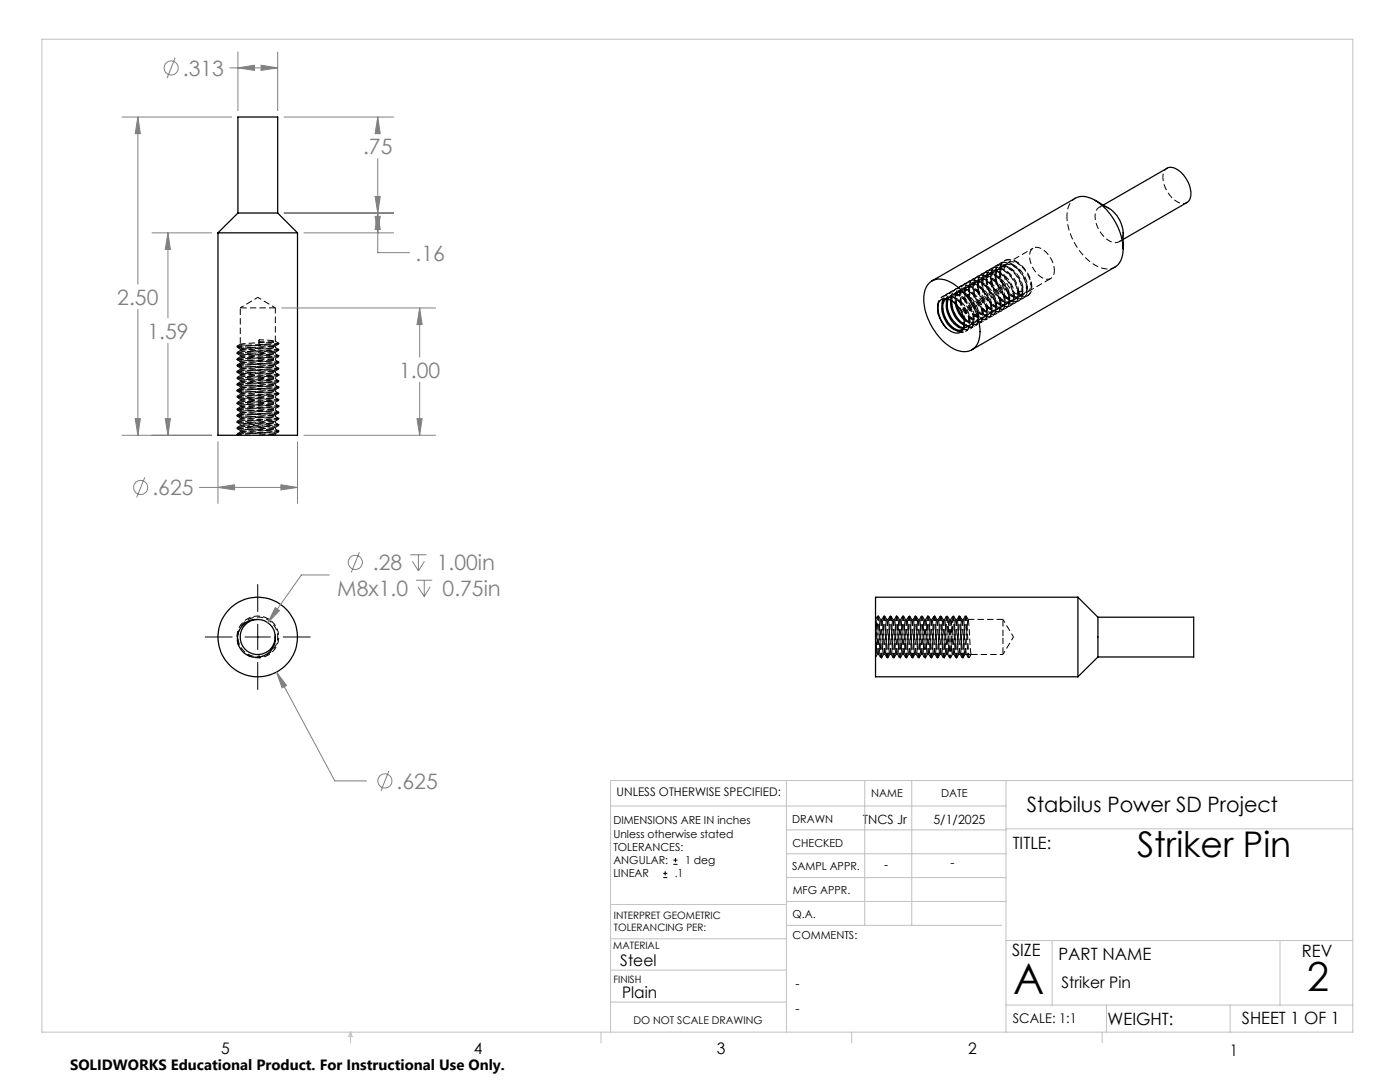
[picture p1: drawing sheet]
<svg xmlns="http://www.w3.org/2000/svg" width="279mm" height="216mm" viewBox="0 0 279 216" stroke-linecap="round" stroke-linejoin="round" font-family="sans-serif">
<g fill="none" stroke="#000" stroke-width=".2" stroke-dasharray="1.3 .6" stroke-linecap="butt">
<path d="M188.2 59.1l-.1 .1M189 59.4l-.2 .2M189.1 58.6l-.2 .1M189.9 58.9l-.2 .1M189.9 58.1l-.1 .1M190.8 58.4l-.2 .1M190.8 57.6l-.1 .1M191.7 57.9l-.3 .1M191.7 57.1l-.1 .1M192.5 57.4l-.2 .1M192.6 56.6h-.1M193.4 56.9l-.2 .1"/>
<path d="M193.5 56.1h-.1M194.3 56.4l-.2 .1M194.4 55.6h-.1M195.2 55.9l-.2 .1M195.2 55.1h-.1M196.1 55.3l-.2 .2M196.1 54.5l-.1 .1M197 54.8l-.3 .2M197 54l-.1 .1M197.8 54.3l-.2 .2M197.9 53.5l-.1 .1M198.7 53.8l-.2 .1"/>
<path d="M198.8 53l-.1 .1M199.6 53.3l-.2 .1M199.7 52.5l-.1 .1M200.5 52.8l-.2 .1M200.5 52l-.1 .1M202.5 59.8l.2-.2M203 58.5l.3 .4M203.3 58.9l.1-.1M203.3 59.2l.3-.1M204.2 59.5h.1M204.2 58.7l.2-.1M205.1 59h.1"/>
<path d="M47.3 79.1v.2M47.3 77.8v.2M47.3 76.6v.2M47.3 75.3v.2M47.3 74.1v.2M47.3 72.8v.2M47.3 71.6v.2M47.3 70.3v.2M47.3 69.1v.2M48 79.6v.4M48 78.4v.3M48 77.1v.4"/>
<path d="M48 75.9v.3M48 74.6v.4M48 73.4v.3M48 72.1v.4M48 70.9v.3M48 69.6v.4M48 69.6l7-.6M48 78.4l7-.6M48 74.6l6.9-.6M48 73.4l7-.6M48 77.1l7-.6M48 70.9l7-.6"/>
<path d="M51.7 68.7v-.4M51.7 68.2v-.4M51.7 68.3v-.1M54.9 70.2l-6.9-.5M54.9 74l-6.9-.6M55 77.8l-7-.6M55 76.5l-7-.6M55 72.8l-7-.6M55 61.4h-7M55 69.3v-.3M55 70.6v-.3M55 71.8v-.3"/>
<path d="M55 73.1v-.3M55 74.3v-.3M55 75.6v-.3M55 76.8v-.3M55 78.1v-.3M55 79.3v-.3M55.6 79.9v-.2M55.6 78.6v-.1M55.6 77.4v-.2M55.6 76.1v-.1M55.6 74.9v-.2M55.6 73.6v-.1"/>
<path d="M55.6 72.4v-.2M55.6 71.1v-.1M55.6 69.9v-.2M55.6 68.6v-.1M190 60.1a4.7 4.7 0 0 1 2.5 5.2l-.6 .5M191.8 65.9l.3-.2M192.7 66.2l.1-.1M192.7 65.4l.3-.2M193.6 65.7l.1-.1M193.6 64.9l.2-.2M194.4 65.2l.2-.1M194.5 64.3l.2-.1"/>
<path d="M195.3 64.6h.1M195.4 63.8l.2-.1M196.2 64.1h.1M196.3 63.3l.2-.1M197.1 63.6h.1M197.2 62.8l.2-.1M198 63.1h.1M198 62.3l.3-.1M198.9 62.6l.1-.1M198.9 61.8l.2-.1M199.8 62.1l.1-.1M199.8 61.3l.2-.1"/>
<path d="M200.6 61.6l.1-.1M200.7 60.8l.2-.2M201.5 61.1l.1-.1M201.6 60.3l.2-.2M202.4 60.6l.1-.1M203.3 60.1l.1-.1M47.3 85.3v.2M47.3 84.1v.2M47.3 82.8v.2M47.3 81.6v.2M47.3 80.3v.2M47.3 86.6v.2"/>
<path d="M47.3 86.8h.1M47.6 86.8h-.3M48 85.9v.3M48 84.6v.4M48 83.4v.3M48 82.1v.4M48 80.9v.3M48 85.9l7-.6M48 83.4l7-.6M55 86.5l-7-.6M55 82.8l-7-.6M55 80.6v-.3"/>
<path d="M55 81.8v-.3M55 83.1v-.3M55 84.3v-.3M55 85.6v-.3M55 86.8v-.3M55.6 84.9v-.2M55.6 83.6v-.1M55.6 82.4v-.2M55.6 81.1v-.1M55.6 86.1v-.1M51.4 123.6h.3M54.9 126.6l.1 .5"/>
<path d="M174.8 123.6l.6 7M175.1 130.6h.3M175.1 130.6l.6-7M175.3 122.9h-.1M175.4 130.6l.6-7M175.7 123.6l.6 7M175.8 131.2h.2M176 123.6l.6 7M176 123.6h-.3M176.3 130.6h.3M176.3 130.6l.6-7M176.6 122.9h-.2"/>
<path d="M176.6 130.6l.6-7M177 123.6l.6 7M177 131.2h.2M177.3 123.6l.6 7M177.3 123.6h-.4M177.6 130.6h.3M177.6 130.6l.6-7M177.8 122.9h-.1M177.9 130.6l.6-7M178.2 123.6l.6 7M178.3 131.2h.2M178.5 123.6l.6 7"/>
<path d="M178.5 123.6h-.3M178.8 130.6h.3M178.8 130.6l.6-7M179.1 122.9h-.2M179.2 130.6l.5-7M179.5 123.6l.6 7M179.5 131.2h.2M179.8 123.6l.6 7M179.8 123.6h-.4M180.1 130.6h.3M180.1 130.6l.6-7M180.3 122.9h-.1"/>
<path d="M180.4 130.6l.6-7M180.7 123.6l.6 7M180.8 131.3v-.1M180.8 131.2h.2M181 123.6l.6 7M181 123.6h-.3M181.3 130.6h.3M181.3 130.6l.6-7M181.6 122.9h-.2M181.6 130.6l.6-7M182 123.6l.6 7M182 131.2h.2"/>
<path d="M182.3 123.6l.6 7M182.3 123.6h-.4M182.6 130.6h.3M182.6 130.6l.6-7M182.8 122.9h-.1M182.9 130.6l.6-7M183.2 123.6l.6 7M183.3 131.2h.2M183.5 123.6l.6 7M183.5 123.6h-.3M183.8 130.6h.3M183.8 130.6l.6-7"/>
<path d="M184.1 122.9h-.2M184.2 130.5l.5-6.9M184.5 123.6l.6 7M184.5 131.2h.2M184.8 123.6l.6 7M184.8 123.6h-.4M185.1 130.6h.3M185.1 130.6l.6-7M185.3 122.9h-.1M185.4 130.6l.6-7M185.7 123.6l.6 7M185.8 131.2h.2"/>
<path d="M186 123.6l.6 7M186 123.6h-.3M186.3 130.6h.3M186.3 130.6l.6-7M186.6 122.9h-.2M186.7 130.6l.5-7M187 123.6l.6 7M187 131.3v-.1M187 131.2h.2M187.3 123.6l.6 7M187.3 123.6h-.4M187.6 130.6h.3"/>
<path d="M187.6 130.6l.6-7M187.8 122.9h-.1M187.9 130.6l.6-7M188.2 123.6l.6 7M188.3 131.2h.2M188.5 123.6l.6 7M188.5 123.6h-.3M188.8 130.6h.3M188.8 130.6l.6-7M189.1 122.9h-.2M189.1 130.6l.6-7M189.5 123.6l.6 7"/>
<path d="M189.5 131.2h.2M189.8 123.6l.6 7M189.8 123.6h-.4M190.1 130.6h.3M190.1 130.6l.6-7M190.3 122.9h-.1M190.4 130.6l.6-7M190.7 123.6l.6 7M190.8 131.2h.2M191 123.6l.6 7M191 123.6h-.3M191.3 130.6h.3"/>
<path d="M191.3 130.6l.6-7M191.6 122.9h-.2M191.7 130.6l.5-7M192 123.6l.6 7M192 131.2h.2M192.3 123.6l.6 7M192.3 123.6h-.4M192.6 130.6l.6-7M192.8 122.9h-.1M193.2 123.6l.6 7M193.3 131.3h.1M200.2 123.6h-7"/>
</g>
<g fill="none" stroke="#000" stroke-width=".2" stroke-dasharray="1.3 .6" stroke-dashoffset=".3" stroke-linecap="butt">
<path d="M189.8 59.9a1.63 1.63 0 0 1 2.5-1.3l.8 .5M212.9 43.2a12 12 0 0 0 6.7 10.2 3.4 3.4 0 0 0 2.9-.1M47.3 78l8.3-.6M47.3 71.8l8.3-.7M47.3 69.3l8.3-.7M47.3 75.5l8.3-.6M47.3 74.3l8.3-.7M47.3 73l8.3-.6M47.3 79.3l8.3-.7M47.3 76.8l8.3-.7M47.3 70.5l8.3-.6M48 75.9l7-.6-7-.6"/>
<path d="M48 72.1l7-.6-7-.6M48 79.6l7-.6-7-.6M48 69.9l7-.6-7-.6M48 77.4l7-.6-7-.6M48 76.2l7-.6-7-.6M48 74.9l7-.6-7-.6M48 73.7l7-.6-7-.6M48 72.4l7-.6-7-.6M48 71.2l7-.6-7-.6M48 79.9l7-.6-7-.6M48 78.7l7-.6-7-.6M55.6 78.6l-8.3-.6"/>
<path d="M55.6 72.4l-8.3-.6M55.6 69.9l-8.2-.6M55.6 76.1l-8.2-.6M55.6 73.6l-8.3-.6M55.6 79.9l-8.3-.6M55.6 77.4l-8.3-.6M55.6 71.1l-8.3-.6M55.6 74.9l-8.3-.6M193.3 63.5v.3a1.31 1.31 0 0 1-1.1 1.7M47.3 84.3l8.3-.7M47.3 81.8l8.3-.7M47.3 86.8l8.3-.7"/>
<path d="M47.3 80.5l8.3-.6M47.3 85.5l8.3-.6M47.3 83l8.3-.6M48 82.1l7-.6-7-.6M48 80.9l7-.6-7-.6M48 84.9l7-.6-7-.6M48 83.7l7-.6-7-.6M48 82.4l7-.6-7-.6M48 81.2l7-.6-7-.6M48 86.2l7-.6-7-.6M49.9 86.8l-2.6-.2M55.6 82.4l-8.3-.6"/>
<path d="M55.6 86.1l-8.3-.6M55.6 84.9l-8.3-.6M55.6 83.6l-8.3-.6M55.6 81.1l-8.3-.6M47.6 128.7a4.2 4.2 0 0 1 3.5-5.8 4.2 4.2 0 0 1 4.4 5.1 4.2 4.2 0 0 1-6.2 2.7M51.7 130.6v.7M174.8 131.1l.3-.5M175.2 122.9l.6 8.3M175.8 131.2l.6-8.2M176 131.2l.5-8.2M176.4 122.9l.6 8.3M176.6 122.9l.6 8.4"/>
<path d="M177.1 131.2l.5-8.3M177.2 131.2l.6-8.3M177.7 122.9l.6 8.3M178.3 131.2l.6-8.2M178.5 131.2l.5-8.2M178.9 122.9l.6 8.3M179.1 122.9l.6 8.3M179.6 131.2l.5-8.3M179.7 131.2l.6-8.3M180.2 122.9l.6 8.4M180.8 131.2l.6-8.3M181 131.2l.6-8.3"/>
<path d="M181.4 122.9l.6 8.3M182 131.2l.6-8.3M182.2 131.2l.6-8.2M182.7 122.9l.6 8.3M182.8 122.9l.6 8.4M183.3 131.2l.6-8.2M183.5 131.2l.5-8.3M183.9 122.9l.6 8.3M184.6 131.2l.5-8.2M184.7 131.2l.6-8.2M185.2 122.9l.6 8.3M185.3 122.9l.6 8.3"/>
<path d="M185.8 131.2l.6-8.3M186 131.2l.5-8.3M186.4 122.9l.6 8.3M187 131.2l.6-8.3M187.2 131.2l.6-8.3M187.7 122.9l.6 8.3M188.3 131.2l.6-8.2M188.5 131.2l.5-8.2M190.2 122.9l.6 8.3M190.8 131.2l.6-8.2M191 131.2l.5-8.2M191.4 122.9l.6 8.3"/>
<path d="M191.6 122.9l.6 8.3M192.1 131.2l.5-8.3M192.2 131.2l.6-8.3M192.7 122.9l.6 8.4M192.8 122.9l.6 8.4"/>
</g>
<g fill="none" stroke="#000" stroke-width=".2" stroke-dasharray="1.3 .6" stroke-dashoffset=".4" stroke-linecap="butt">
<path d="M199.5 60v.3a1.31 1.31 0 0 1-.5 1.4 1.31 1.31 0 0 1-1.5 0 5 5 0 0 1-2.2-5.6 1.77 1.77 0 0 1 2.8-.3l.4 .3M200.4 59.3a1.52 1.52 0 0 1-1.2 2.1 4.8 4.8 0 0 1-3.3-4.9 1.67 1.67 0 0 1 .8-1.5 1.67 1.67 0 0 1 1.8 0l.8 .6M201.3 58.9a1.42 1.42 0 0 1-1.7 1.9 4.9 4.9 0 0 1-2.5-5.7 1.77 1.77 0 0 1 2.8-.3l.3 .3M202.2 58.4v.3a1.31 1.31 0 0 1-.5 1.5 1.31 1.31 0 0 1-1.6-.1 5 5 0 0 1-2.2-5.5 1.77 1.77 0 0 1 2.9-.3l.3 .3M203 57.8a1.5 1.5 0 0 1-1.2 2.1 4.8 4.8 0 0 1-3.2-4.9 1.67 1.67 0 0 1 .8-1.6 1.67 1.67 0 0 1 1.8 .1l.8 .5M203.4 58.8l.2-.7M203.6 58.1l-.6 .4M203.9 57.4l.1 .3a1.31 1.31 0 0 1-.6 1.5 1.31 1.31 0 0 1-1.5-.1 5 5 0 0 1-2.2-5.6 1.77 1.77 0 0 1 2.8-.2l.4 .3M204.8 56.7a1.52 1.52 0 0 1-1.2 2.2 4.8 4.8 0 0 1-3.3-4.9 1.67 1.67 0 0 1 .9-1.6 1.67 1.67 0 0 1 1.7 .1l.8 .5M210.4 54a5 5 0 0 0-3.4-4.6 1.56 1.56 0 0 0-1.5 2.1 4.9 4.9 0 0 0 3.4 4.2 1.47 1.47 0 0 0 1.5-1.7M47.3 70.5l.7 .4M47.3 73l.7 .4"/>
<path d="M47.3 79.3l.7 .4M47.3 75.5l.7 .4M47.3 78l.7 .4M47.3 71.8l.7 .4M47.3 69.3l.7 .4M47.3 76.8l.7 .4M47.3 74.3l.7 .4M48 79.9l-.7 .4M48 78.7l-.7 .4M48 77.4l-.7 .4M48 76.2l-.7 .4M48 74.9l-.7 .4"/>
<path d="M48 73.7l-.7 .4M48 72.4l-.7 .4M48 71.2l-.7 .4M48 69.9l-.7 .4M48 68.7l-.7 .4M54.9 70.3l.7-.4M54.9 79l.7-.4M54.9 76.5l.7-.4M54.9 71.5l.7-.4M54.9 69l.7-.4M54.9 74l.7-.4M54.9 72.8l.7-.4"/>
<path d="M54.9 77.8l.7-.4M54.9 75.3l.7-.4M55.5 79.7l-.6-.4M55.5 78.4l-.6-.4M55.5 77.2l-.6-.4M55.5 75.9l-.6-.4M55.5 74.7l-.6-.4M55.5 73.4l-.6-.4M55.5 72.2l-.6-.4M55.5 70.9l-.6-.4M55.5 69.7l-.6-.4M55.5 68.4l-.6-.4"/>
<path d="M187.3 62.6l-.2-.9a2.16 2.16 0 0 1 1.9-2.7 5.9 5.9 0 0 1 4.4 5.6 1.6 1.6 0 0 1-.8 1.6 1.6 1.6 0 0 1-1.9-.3 6.1 6.1 0 0 1-2.6-6.2 1.93 1.93 0 0 1 3.2-.8 6 6 0 0 1 2.9 5.9 1.47 1.47 0 0 1-2.3 .8 6 6 0 0 1-2.8-6.6 2.02 2.02 0 0 1 3.3-.5 6.3 6.3 0 0 1 2.8 5.5 1.53 1.53 0 0 1-1 1.3 1.53 1.53 0 0 1-1.6-.4 6.2 6.2 0 0 1-2.7-6.1 1.91 1.91 0 0 1 3-1 6.1 6.1 0 0 1 3.1 5.9 1.45 1.45 0 0 1-2.2 .9 6.1 6.1 0 0 1-3-6.5 1.97 1.97 0 0 1 3.2-.7 5.9 5.9 0 0 1 2.8 6 1.51 1.51 0 0 1-2.4 .6 6.2 6.2 0 0 1-2.8-6.1 1.89 1.89 0 0 1 3-1.2 6.2 6.2 0 0 1 3.2 5.9 1.55 1.55 0 0 1-1.1 1.2 1.55 1.55 0 0 1-1.6-.5 6.1 6.1 0 0 1-2.5-6.2 1.94 1.94 0 0 1 3.1-.8 6 6 0 0 1 2.9 6 1.48 1.48 0 0 1-2.3 .7 6 6 0 0 1-2.8-6.6 2.02 2.02 0 0 1 3.3-.4 6.3 6.3 0 0 1 2.8 5.5 1.53 1.53 0 0 1-1 1.2 1.53 1.53 0 0 1-1.6-.3 6.2 6.2 0 0 1-2.7-6.2 1.91 1.91 0 0 1 3.1-.9 6.1 6.1 0 0 1 3 5.9 1.45 1.45 0 0 1-2.2 .8 6.1 6.1 0 0 1-2.9-6.5 1.98 1.98 0 0 1 3.2-.6 5.9 5.9 0 0 1 2.7 5.9 1.51 1.51 0 0 1-2.4 .6 6.2 6.2 0 0 1-2.8-6.1 1.89 1.89 0 0 1 3-1.1 6.2 6.2 0 0 1 3.2 5.8 1.55 1.55 0 0 1-1.1 1.3 1.55 1.55 0 0 1-1.6-.5 6.1 6.1 0 0 1-2.5-6.2 1.94 1.94 0 0 1 3.1-.8 6 6 0 0 1 2.9 5.9 1.48 1.48 0 0 1-2.3 .8 6.3 6.3 0 0 1-2.9-6.1 1.88 1.88 0 0 1 2.9-1.3 6.2 6.2 0 0 1 3.3 5.8 1.53 1.53 0 0 1-1 1.3 1.53 1.53 0 0 1-1.6-.4 6.2 6.2 0 0 1-2.7-6.1 1.91 1.91 0 0 1 3.1-1 6.1 6.1 0 0 1 3 5.9 1.45 1.45 0 0 1-2.2 .9 6.1 6.1 0 0 1-2.9-6.6 1.98 1.98 0 0 1 3.2-.6 5.9 5.9 0 0 1 2.8 6 1.51 1.51 0 0 1-2.4 .6M195.1 62.5v.3a1.31 1.31 0 0 1-.5 1.5 1.31 1.31 0 0 1-1.6-.1l-.6-.4M195.9 61.8a1.52 1.52 0 0 1-1.1 2.2 4.8 4.8 0 0 1-3.3-4.9 1.67 1.67 0 0 1 .8-1.6 1.67 1.67 0 0 1 1.8 .1l.8 .5M196.8 61.5a1.42 1.42 0 0 1-1.6 1.9 4.9 4.9 0 0 1-2.6-5.8 1.77 1.77 0 0 1 2.9-.3l.3 .3M197.7 61l.1 .3a1.31 1.31 0 0 1-.6 1.5 1.31 1.31 0 0 1-1.5-.1 5 5 0 0 1-2.2-5.6 1.77 1.77 0 0 1 2.8-.3l.4 .3M198.6 60.4a1.5 1.5 0 0 1-1.2 2 4.8 4.8 0 0 1-3.3-4.9 1.67 1.67 0 0 1 .9-1.5 1.67 1.67 0 0 1 1.7 0l.9 .6M47.3 84.3l.7 .4M47.3 81.8l.7 .4M47.3 80.5l.7 .4M47.3 85.5l.7 .4M47.3 83l.7 .4M48 84.9l-.7 .4"/>
<path d="M48 83.7l-.7 .4M48 82.4l-.7 .4M48 81.2l-.7 .4M48 86.2l-.7 .4M54.9 81.5l.7-.4M54.9 84l.7-.4M54.9 85.3l.7-.4M54.9 82.8l.7-.4M54.9 86.5l.7-.4M54.9 80.3l.7-.4M55.5 85.9l-.6-.4M55.5 84.7l-.6-.4"/>
<path d="M55.5 83.4l-.6-.4M55.5 82.2l-.6-.4M55.5 80.9l-.6-.4M47.7 128.9l-.3-.7M174.8 131l.5-8.1M175.1 122.9l-.3 .7M175.4 130.6l.4 .7M175.7 123.6l-.4-.7M175.9 131.3l.4-.7M176.4 122.9l-.4 .7M176.6 130.6l.4 .7M177 123.6l-.4-.7"/>
<path d="M177.2 131.3l.4-.7M177.6 122.9l-.4 .7M177.9 130.6l.4 .7M178.2 123.6l-.4-.7M178.4 131.3l.4-.7M178.9 122.9l-.4 .7M179.1 130.6l.4 .7M179.5 123.6l-.4-.7M179.7 131.3l.4-.7M180.1 122.9l-.4 .7M180.4 130.6l.4 .7M180.7 123.6l-.4-.7"/>
<path d="M180.9 131.3l.4-.7M181.4 122.9l-.4 .7M181.6 130.6l.4 .7M182 123.6l-.4-.7M182.2 131.3l.4-.7M182.6 122.9l-.4 .7M182.9 130.6l.4 .7M183.2 123.6l-.4-.7M183.4 131.3l.4-.7M183.9 122.9l-.4 .7M184.1 130.6l.4 .7M184.5 123.6l-.4-.7"/>
<path d="M184.7 131.3l.4-.7M185.1 122.9l-.4 .7M185.4 130.6l.4 .7M185.7 123.6l-.4-.7M185.9 131.3l.4-.7M186.4 122.9l-.4 .7M186.6 130.6l.4 .7M187 123.6l-.4-.7M187.2 131.3l.4-.7M187.6 122.9l-.4 .7M187.9 130.6l.4 .7M188.2 123.6l-.4-.7"/>
<path d="M188.4 131.3l.4-.7M188.9 122.9l-.4 .7M189.1 130.6l.4 .7M189.5 123.6l-.4-.7M189.7 131.3l.4-.7M190.1 122.9l-.4 .7M190.4 130.6l.4 .7M190.7 123.6l-.4-.7M190.9 131.3l.4-.7M191.4 122.9l-.4 .7M191.6 130.6l.4 .7M192 123.6l-.4-.7"/>
<path d="M192.2 131.3l.4-.7M192.6 122.9l-.4 .7M192.9 130.6l.4 .7M193.2 123.6l-.4-.7M193.4 131.3l.4-.7"/>
</g>
<path d="M51.7 131.3h.1" fill="none" stroke="#000" stroke-width=".2" stroke-dasharray="1.3 .6"/>
<g fill="none" stroke="#000" stroke-width=".2" stroke-dasharray="1.3 .6" stroke-dashoffset=".6" stroke-linecap="butt">
<path d="M191.8 60l-.1-.2a2.64 2.64 0 0 1 1.3-3.4 4.6 4.6 0 0 1 4.2 2.9 3.9 3.9 0 0 1 .3 4.1 2.09 2.09 0 0 1-2.9-.6M192.6 59.3a2.88 2.88 0 0 1 1.1-3.3 3.2 3.2 0 0 1 3.2 1.2 5.7 5.7 0 0 1 1.8 5 1.47 1.47 0 0 1-2.3 .7l-1.1-.7M193.6 59l-.1-.1a2.77 2.77 0 0 1 1.2-3.5 4.4 4.4 0 0 1 4.2 2.7 4.1 4.1 0 0 1 .4 4.2 1.93 1.93 0 0 1-2.7-.3l-.3-.3M194.4 58.4a2.58 2.58 0 0 1 1.4-3.5 4.8 4.8 0 0 1 4.2 3 3.7 3.7 0 0 1 .1 4 2.22 2.22 0 0 1-3-.8M196.2 57.4l-.1-.2a2.63 2.63 0 0 1 1.4-3.3 4.6 4.6 0 0 1 4.2 2.8 3.9 3.9 0 0 1 .2 4.1 2.05 2.05 0 0 1-2.8-.5l-.2-.1M197.1 56.8a2.87 2.87 0 0 1 1-3.4 3.2 3.2 0 0 1 3.3 1.2 5.7 5.7 0 0 1 1.7 5.1 1.48 1.48 0 0 1-2.3 .7l-1-.8M198 56.4l-.1-.1a2.76 2.76 0 0 1 1.3-3.4 4.4 4.4 0 0 1 4.2 2.7 4.1 4.1 0 0 1 .3 4.1 1.94 1.94 0 0 1-2.7-.3l-.2-.2M198.8 55.8a2.57 2.57 0 0 1 1.4-3.5 4.8 4.8 0 0 1 4.2 3.1 3.6 3.6 0 0 1 .1 3.9 2.21 2.21 0 0 1-2.9-.7M206.2 49.5l-5 2.9M55.6 68.6l-3.9-.3M188.2 61.8a2.88 2.88 0 0 1 1-3.3 3.2 3.2 0 0 1 3.3 1.2 5.7 5.7 0 0 1 1.8 5.1 1.47 1.47 0 0 1-2.3 .7l-1.1-.8M189.1 61.5a2.79 2.79 0 0 1 1.2-3.5 4.4 4.4 0 0 1 4.2 2.7 4.1 4.1 0 0 1 .4 4.1 1.92 1.92 0 0 1-2.7-.3l-.3-.2"/>
<path d="M190 60a1.68 1.68 0 0 1 .8-1.6 1.68 1.68 0 0 1 1.8 .1 4.9 4.9 0 0 1 2.6 5.1 1.42 1.42 0 0 1-2.4 .2l-.5-.5M190 60.9a2.59 2.59 0 0 1 1.4-3.5 4.8 4.8 0 0 1 4.1 3 3.7 3.7 0 0 1 .1 4 2.19 2.19 0 0 1-2.8-.7M190.7 60.6a2.18 2.18 0 0 1 1.1-2.7 2.61 2.61 0 0 1 2.3 .8M55 85.3l-7-.7 6.1-.4 .9-.2h-.1l-6.9-.6M55.4 127.1a4 4 0 0 1-5.8 3.5 4 4 0 0 1-.4-6.8 4 4 0 0 1 6.2 2.9v.4M174.8 128.7l.3-5.8"/>
</g>
<g fill="none" stroke="#000" stroke-width=".25">
<path d="M218.5 40l2.8 1.6a6.3 6.3 0 0 1 2.9 4.8v3.3M43.5 46.5h15.9M43.5 46.5v40.4h15.9v-40.4M47.5 42.5h7.9M47.5 42.5v-19.1h7.9v19.1M47.5 42.5l-4 4M55.4 42.5l4 4M185.4 56.6a3.4 3.4 0 0 1 4.4-.3 12 12 0 0 1 5.7 10.8 3.2 3.2 0 0 1-4.9 2.6 11.9 11.9 0 0 1-6.2-11l.3-1.2zM186 56.1l28.6-16.5a4.2 4.2 0 0 1 4.6 .8 12.3 12.3 0 0 1 4.9 10.2 3.6 3.6 0 0 1-1.6 2.7l-28.6 16.5M189.1 59.7a4.9 4.9 0 0 0 2.6 5.7l.5 .1M189.2 59.7a4.7 4.7 0 0 0 3.1 5.7M189.7 59.9a5.4 5.4 0 0 0 2.7 5"/>
<path d="M220.2 40.9l12.7-7.3a2.83 2.83 0 0 1 3.3 1.3 5.1 5.1 0 0 1 1.2 4.9l-.5 .6-12.7 7.4M187.3 60.6a6.2 6.2 0 0 0 1.5 4.8M189.9 60a5.5 5.5 0 0 0 2.5 4.7M190 60.1h.1M190 60.1a1.65 1.65 0 0 0-2-.4 1.65 1.65 0 0 0-.9 1.8 6 6 0 0 0 1.7 3.9M190 60.1a5.4 5.4 0 0 1 2.4 4.2M190.6 60.6l.8 1.9 1 1.3M191 60.9l.5 1.4 .8 1M192.4 64.3a1.65 1.65 0 0 1-.6 1.9 1.65 1.65 0 0 1-2-.1l-1-.7M192.4 64.3a1.31 1.31 0 0 1-.5 1.5 1.31 1.31 0 0 1-1.5 0 5.1 5.1 0 0 1-2.2-5.6l.6-.6a3.3 3.3 0 0 0-.2 3.7l.8 1.3a2.49 2.49 0 0 0 2.5 1.2M215.1 119.2v15.8M215.1 119.2h-40.4v15.8h40.4"/>
<path d="M215.1 119.2l4 4M48.6 124.6a3.8 3.8 0 0 1 5.9 .7 3.8 3.8 0 0 1-1.9 5.6 3.8 3.8 0 0 1-4.6-1.5 3.8 3.8 0 0 1 .6-4.8zM51.4 123.6a3.5 3.5 0 0 0-3.5 3.6 3.5 3.5 0 0 0 3.6 3.4 3.5 3.5 0 0 0 3.4-3.5M219.1 123.2v7.9M219.1 123.2h19.1v7.9h-19.1M219.1 131.1l-4 3.9"/>
<circle cx="51.4" cy="127.1" r="7.9"/>
</g>
<g fill="none" stroke="#000" stroke-width=".2" stroke-dasharray="1.3 .6" stroke-dashoffset="-.1" stroke-linecap="butt">
<path d="M205.1 58.2l4.6-2.6M47.3 76.6l8.3-.6-8.3-.7M47.3 70.3l8.3-.6-8.3-.6M47.3 79.1l8.3-.6-8.3-.7M47.3 74.1l8.3-.6-8.3-.7M47.3 72.8l8.3-.6-8.3-.6M47.3 71.6l8.3-.6-8.3-.6M47.3 75.3l8.3-.6-8.3-.6M47.3 77.8l8.3-.6-8.3-.6M48 61.4v7.3M55 69l-3.3-.3M194.2 62.9a1.5 1.5 0 0 1-1.2 2.1l-.6-.1"/>
<path d="M47.3 82.8l8.3-.6-8.3-.6M47.3 85.3l8.3-.6-8.3-.6M47.3 80.3l8.3-.6-8.3-.6M47.3 86.6l8.3-.6-8.3-.7M47.3 81.6l8.3-.6-8.3-.7M47.3 84.1l8.3-.6-8.3-.6M51.5 86.8l3.5-.3M188.9 122.9l.6 8.4 .6-8.3M189.1 122.9l.6 8.4 .6-8.4"/>
</g>
<g fill="none" stroke="#000" stroke-width=".2" stroke-dasharray="1.3 .6" stroke-dashoffset=".2" stroke-linecap="butt">
<path d="M188.8 59.6a2.37 2.37 0 0 1 2.6 .6M224.2 46.4a1.74 1.74 0 0 1-1 1.9 1.74 1.74 0 0 1-2-.3 5.8 5.8 0 0 1-2.5-5.8 1.66 1.66 0 0 1 2.7-.6M47.3 69.1l8.3-.6-3.9-.3M48 68.7l7-.6-3.3-.3M55 68.1v-6.7M175.3 122.9l.6 8.3M177.8 122.9l.6 8.3M180.3 122.9l.6 8.3M181.6 122.9l.6 8.3M184.1 122.9l.6 8.3M186.6 122.9l.6 8.3M187.8 122.9l.6 8.3"/>
<path d="M190.3 122.9l.6 8.3"/>
</g>
<path d="M191 60.9a2.32 2.32 0 0 1 1.1-3.2 3.9 3.9 0 0 1 3.5 2.4l.4 1.1 .2 1a1.35 1.35 0 0 1-.5 1.4 1.35 1.35 0 0 1-1.6 0 5 5 0 0 1-2.1-5.6 1.77 1.77 0 0 1 2.8-.3 4.7 4.7 0 0 1 2.3 4.4 1.3 1.3 0 0 1-.9 1.2 1.3 1.3 0 0 1-1.4-.4 5.1 5.1 0 0 1-2.1-5.2 1.65 1.65 0 0 1 2.7-.7 4.7 4.7 0 0 1 2.4 5.2 1.42 1.42 0 0 1-2.3 .1 5.2 5.2 0 0 1-1.8-5.2l.6-.7a2.56 2.56 0 0 1 3.1 1.1 4.1 4.1 0 0 1 1.2 4.3l-.1 .2a1.6 1.6 0 0 1-2.2-.3 4.8 4.8 0 0 1-1.6-5.3 1.83 1.83 0 0 1 2.9-.1 4.6 4.6 0 0 1 2 4.9 1.32 1.32 0 0 1-2.2 .1 5 5 0 0 1-2-5.2 1.69 1.69 0 0 1 2.8-.5 4.8 4.8 0 0 1 2.4 4.6 1.36 1.36 0 0 1-1 1.1 1.36 1.36 0 0 1-1.4-.5 5 5 0 0 1-1.8-5.4 1.78 1.78 0 0 1 2.8-.2 4.8 4.8 0 0 1 2.1 5 1.32 1.32 0 0 1-2 .2 5.1 5.1 0 0 1-2.1-5.2 1.66 1.66 0 0 1 2.6-.7 4.8 4.8 0 0 1 2.6 4.7 1.31 1.31 0 0 1-.9 1 1.31 1.31 0 0 1-1.4-.3 5.1 5.1 0 0 1-2-5.4 1.73 1.73 0 0 1 2.8-.4 4.7 4.7 0 0 1 2.3 4.7 1.29 1.29 0 0 1-.9 1 1.29 1.29 0 0 1-1.3-.4 4.9 4.9 0 0 1-1.9-5.6 1.83 1.83 0 0 1 2.9-.1 4.9 4.9 0 0 1 2.1 4.8 1.28 1.28 0 0 1-2.1 .4 5.1 5.1 0 0 1-2.1-5.4l.5-.7a1.76 1.76 0 0 1 2.1 .2 4.9 4.9 0 0 1 2.4 5.1 1.26 1.26 0 0 1-1.9 .4M174.8 127.1l.3 3.5M200.2 127.1v-3.5M200.2 130.6v-3.5" fill="none" stroke="#000" stroke-width=".2" stroke-dasharray="1.3 .6" stroke-dashoffset="-.2" stroke-linecap="butt"/>
<path d="M214.6 39.5a3.9 3.9 0 0 0-1.7 3.7M232.1 35.4a1.95 1.95 0 0 1 .8-1.8M51.5 59.3l-3.5 2.1M188.8 59.6a2.09 2.09 0 0 1 2.7 .4l.7 .6a4.8 4.8 0 0 1 1.2 4.1l-.5 .6-.6 .1M220.2 40.9l-.8 .5M223.3 48.2l.9-.4M236.9 40.4a2.87 2.87 0 0 1-3.3-1.3 6.2 6.2 0 0 1-1.5-3.7M51.7 67.8v.9M55 61.4l-3.5-2.1M193.8 130.6h-.9M200.2 130.6l2.1-3.5M202.3 127.1l-2.1-3.5" fill="none" stroke="#000" stroke-width=".2" stroke-dasharray="1.3 .6" stroke-dashoffset=".5" stroke-linecap="butt"/>
<path d="M189.1 59.6a1.76 1.76 0 0 1 2.8-.2l.4 .3M189.3 59.7a1.71 1.71 0 0 1 2.8-.5 4.8 4.8 0 0 1 2.3 4.6 1.21 1.21 0 0 1-1.9 .8M195.3 57.8a2.79 2.79 0 0 1 1.1-3.4 4.2 4.2 0 0 1 4.2 2.6 4.3 4.3 0 0 1 .5 4.2 1.84 1.84 0 0 1-2.7-.2l-.3-.3M205.7 56.4v.3a1.31 1.31 0 0 1-.5 1.5 1.31 1.31 0 0 1-1.6-.1M187.3 60.5a1.89 1.89 0 0 1 3-1.3 6.2 6.2 0 0 1 3.2 5.9 1.55 1.55 0 0 1-1.1 1.2 1.55 1.55 0 0 1-1.6-.5l-.7-.5M190.9 60.4a2.84 2.84 0 0 1 1.1-3.4 4.2 4.2 0 0 1 4.2 2.5 4.3 4.3 0 0 1 .5 4.2 1.83 1.83 0 0 1-2.7-.1l-.3-.3M192.6 130.6h7.6" fill="none" stroke="#000" stroke-width=".2" stroke-dasharray="1.3 .6" stroke-dashoffset=".7" stroke-linecap="butt"/>
<path d="M199.8 55.5a2.89 2.89 0 0 1 1-3.6 4.2 4.2 0 0 1 4.2 2.5 4.3 4.3 0 0 1 .5 4.3 1.55 1.55 0 0 1-2.1 .1M54.8 86.8l-6.8-.6" fill="none" stroke="#000" stroke-width=".2" stroke-dasharray="1.3 .6" stroke-dashoffset=".1" stroke-linecap="butt"/>
<g fill="none" stroke="#808080" stroke-width=".2">
<path d="M35 11.5l-1.7 4.1M45.9 13.5h9.5M47.5 13.5l3.3-.5v1zM47.5 10.4v11.7M52.1 13l3.3 .5-3.3 .5zM55.4 10.4v11.7M24.3 23.4h21.9M27.5 23.4l.5 3.3h-1zM27.5 23.4v33.3M56.7 23.4h21.9M74.9 39.2h1l-.5 3.3zM75.4 23.4l.5 3.3h-1z"/>
<path d="M75.4 23.4v3.2M75.4 31.6v18.8h6.3M30.3 46.5h11.9M33.5 46.5l.5 3.3h-1zM33.5 46.5v17M56.7 42.5h21.9M60.6 46.5h18M74.9 43.2h1l-.5 3.3zM75.4 42.5l.5 3.3h-1zM27.5 61.7v25.2M33.5 68.5v18.4M56.2 61.5h30.7"/>
<path d="M83.7 61.5l.5 3.3h-1zM83.7 61.5v9.8M83.7 76.3v10.6M24.3 86.9h17.9M27 83.5h1l-.5 3.4zM28.9 95.2l-1.6 4.1M33 83.5h1l-.5 3.4zM39.8 97.3h19.6M43.5 97.3l3.3-.6v1.1zM43.5 88.1v12.3M56.1 96.7l3.3 .6-3.3 .5zM59.4 88.1v12.3"/>
<path d="M60.6 86.9h26.3M83.2 83.5h1l-.5 3.4zM65.7 114.7h-5.6l-6.7 9.5M71.7 110.2l-1.6 4M81.9 110.7h3.2M82.3 112l1.2 1.9M83 115.8h3.3M83.4 117.1l1.3 1.9M83.5 110.7v3.2M84.7 115.8v3.2M84.7 112l-1.2 1.9M85.9 117.1l-1.2 1.9"/>
<path d="M54.9 121.2l.9 .6-2.4 2.4zM55.2 134.1l2 2.7-.9 .5zM55.2 134.1l11.6 21.7h6.4M77.6 153.8l-1.6 4"/>
<circle cx="34.2" cy="13.6" r="1.4"/>
<circle cx="28.1" cy="97.3" r="1.41"/>
<circle cx="70.9" cy="112.2" r="1.42"/>
<circle cx="76.8" cy="155.8" r="1.4"/>
</g>
<path d="M51.4 116.6v5.4M41 127.1h5.4M48.9 127.1h5.1M51.4 124.6v5M51.4 132.2v5.4M56.5 127.1h5.4M132.4 175.1h.8M132.4 174.3h.8M132.8 173.8v.9M134.4 172.5h.8M134.4 171.6h.8M134.8 171.2v.8" fill="none" stroke="#000" stroke-width=".2"/>
<g fill="none" stroke="#c0c0c0" stroke-width=".2">
<path d="M8.4 7.8h261.6v198.2h-261.6zM157 155.8v50.2M172.6 155.8v28.8M182 155.8v28.8M200.8 155.8v50.2M270 155.8h-148.2v50.2M121.8 160.8h79M157 170.4h43.8M157 165.6h43.8M157 175.1h43.8M157 179.9h43.8M200.8 165.4h69.2"/>
<path d="M121.8 200h35.2M121.8 193.6h35.2M121.8 187.3h35.2M121.8 180.5h35.2M157 184.6h42.9M200.8 187.7h69.2M210 187.7v12.9M255.4 187.7v12.9M70 206v2.1M70 206l.3 .8h-.7zM119.9 206v2.1M170 206v2.1"/>
<path d="M200.8 200.6h69.2M220 206v2.1M220.8 200.6v5.4M245.5 200.6v5.4"/>
</g>
<path d="M55.2 134.1l1.1 3.2 .9-.5zM54.9 121.2l-1.5 3 2.4-2.4zM27 83.5h1l-.5 3.4zM27.5 23.4l.5 3.3h-1zM75.4 23.4l.5 3.3h-1zM74.9 39.2h1l-.5 3.3zM83.7 61.5l.5 3.3h-1zM83.2 83.5h1l-.5 3.4zM74.9 43.2h1l-.5 3.3zM75.4 42.5l.5 3.3h-1zM33.5 46.5l.5 3.3h-1zM33 83.5h1l-.5 3.4zM47.5 13.5l3.3-.5v1zM52.1 13l3.3 .5-3.3 .5zM56.1 96.7l3.3 .6-3.3 .5zM43.5 97.3l3.3-.6v1.1z" fill="#808080"/>
<text font-size="8.5" x="202.2" y="198.3">A</text>
<text font-size="8" x="260.9" y="197.8">2</text>
<text font-size="7.1" x="226.9" y="171">Striker Pin</text>
<g font-size="4.2" fill="#808080">
<text x="36.5" y="15.1">.313</text>
<text x="72.5" y="30.7">.75</text>
<text x="82.9" y="52">.16</text>
<text x="23.4" y="60.8">2.50</text>
<text x="29.4" y="67.6">1.59</text>
<text x="79.7" y="75.4">1.00</text>
<text x="30.4" y="98.8">.625</text>
<text x="74.4" y="113.8">.28</text>
<text x="87.2" y="113.8">1.00in</text>
<text x="67.3" y="118.8">M8x1.0</text>
<text x="88.3" y="118.8">0.75in</text>
<text x="79.2" y="157.4">.625</text>
</g>
<text font-size="4.2" x="204.9" y="162.1">Stabilus Power SD Project</text>
<g font-size="3.4">
<text x="202.1" y="169.3">TITLE:</text>
<text x="202" y="190.8">SIZE</text>
<text x="211.2" y="191.5">PART NAME</text>
<text x="259.8" y="191">REV</text>
<text x="221" y="204.5">WEIGHT:</text>
<text x="247.8" y="204.4">SHEET 1 OF 1</text>
</g>
<g font-size="3.2">
<text x="123.8" y="192.7">Steel</text>
<text x="211.9" y="197.1">Striker Pin</text>
<text x="124.2" y="199.1">Plain</text>
<text x="44.2" y="210.4">5</text>
<text x="94.6" y="210.3">4</text>
<text x="143.1" y="210.4">3</text>
<text x="193.2" y="210.3">2</text>
<text x="245.4" y="210.6">1</text>
</g>
<text font-size="3" x="14" y="213.5">SOLIDWORKS Educational Product. For Instructional Use Only.</text>
<text font-size="2.7" x="202.1" y="204">SCALE: 1:1</text>
<g font-size="2.5">
<text x="172.2" y="164.5">TNCS Jr</text>
<text x="186.3" y="164.5">5/1/2025</text>
<text x="176.5" y="173.4">-</text>
<text x="189.7" y="173">-</text>
<text x="158.8" y="197.2">-</text>
<text x="158.8" y="202.2">-</text>
</g>
<text font-size="2.4" x="123.1" y="158.9">UNLESS OTHERWISE SPECIFIED:</text>
<g font-size="2.2">
<text x="173.9" y="159.1">NAME</text>
<text x="187.8" y="158.9">DATE</text>
<text x="122.4" y="164.5">DIMENSIONS ARE IN inches</text>
<text x="122.4" y="167.1">Unless otherwise stated</text>
<text x="158.1" y="164.2">DRAWN</text>
<text x="122.4" y="169.8">TOLERANCES:</text>
<text x="122.4" y="172.4">ANGULAR:</text>
<text x="136.7" y="172.4">1 deg</text>
<text x="158.1" y="173.7">SAMPL APPR.</text>
<text x="158.2" y="169.1">CHECKED</text>
<text x="122.4" y="175.1">LINEAR</text>
<text x="134.7" y="175.1">.1</text>
<text x="158.2" y="178.4">MFG APPR.</text>
<text x="158.2" y="183.2">Q.A.</text>
<text x="158.2" y="187.4">COMMENTS:</text>
</g>
<text font-size="2.1" x="126.4" y="204.3">DO NOT SCALE DRAWING</text>
<g font-size="2">
<text x="122.5" y="183.3">INTERPRET GEOMETRIC</text>
<text x="122.5" y="185.9">TOLERANCING PER:</text>
<text x="122.4" y="189.4">MATERIAL</text>
<text x="122.4" y="196.2">FINISH</text>
</g>
</svg>
